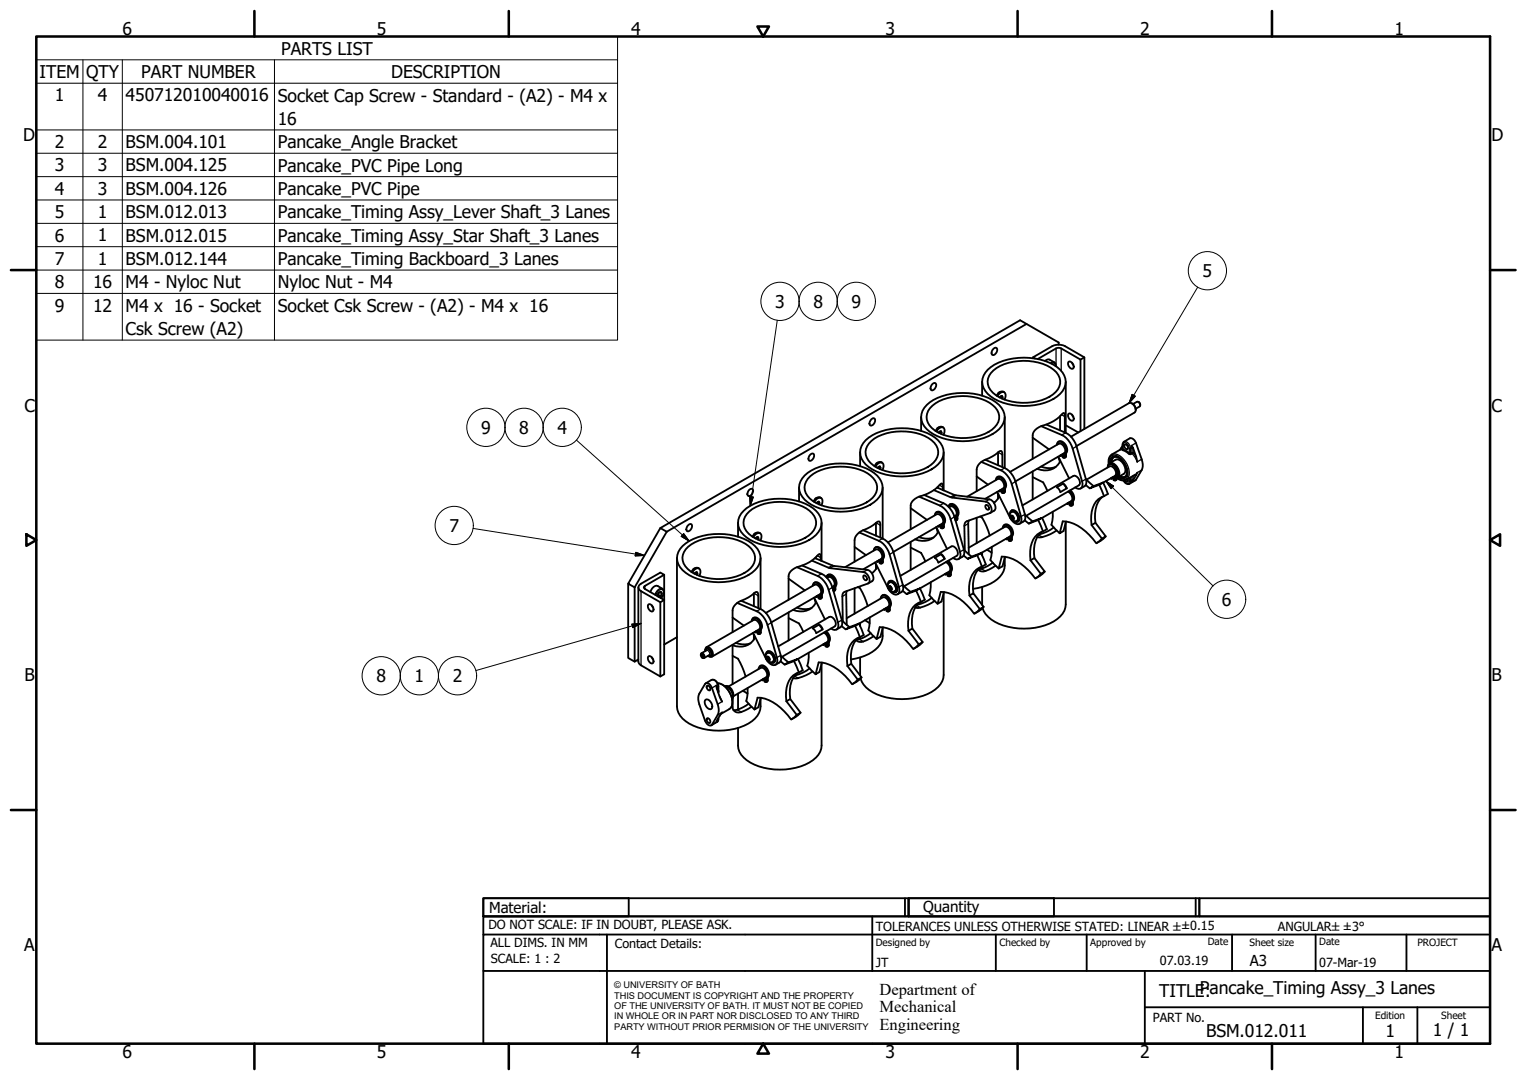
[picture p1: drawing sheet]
<svg xmlns="http://www.w3.org/2000/svg" width="420mm" height="297mm" viewBox="0 0 420 297" stroke-linecap="round" stroke-linejoin="round" font-family="sans-serif">
<!-- layer: Visible (ISO) -->
<g fill="none" stroke="#000" stroke-width=".51">
<path d="M273.4 95.9l.6-.3a1.2 1.2 0 0 1 .2 1.3 1.2 1.2 0 0 1-1.1 .7 1.13 1.13 0 0 1 .3-1.7zM282.4 89.1l-98.9 57.1M284.2 98.5v-.2l5.3-3.1 1.8-.4 1.8 .4 5.3 3.1v19.7M284.2 98.3l.6 .3M285.5 98.7l5.1-2.9 .7-.1 .7 .1 5.3 3.1v19.7M287.5 99.3l.7-.4h.6l1.5 .9 .2 .9M291.3 94.8v-.6l-10.6-6.1-99 57.1M294 99.5a1.23 1.23 0 0 1 1.2 .6 1.23 1.23 0 0 1 0 1.3 1.36 1.36 0 0 1-1.2-1.9zM295 99.8l.4 .6M298.4 98.3l-1.1 .6M239.8 115.3l.6-.3a1.21 1.21 0 0 1 .2 1.3 1.21 1.21 0 0 1-1.1 .7 1.12 1.12 0 0 1 .3-1.7zM253.4 114.7v3.8"/>
<path d="M255 111.4a16.2 16.2 0 0 1 14.3-2.8 8.7 8.7 0 0 1 7.1 5.2 5.2 5.2 0 0 1-3.3 5.6 17.6 17.6 0 0 1-17.3-.6 4.6 4.6 0 0 1-.8-7.4zM256.6 105.6l.6-.3 .3 .1a1.37 1.37 0 0 1-1.2 1.9 1.17 1.17 0 0 1 .3-1.7zM256.6 111.6a14.7 14.7 0 0 1 16.5-.2 4 4 0 0 1-.2 6.8 14.7 14.7 0 0 1-16.5-.5 3.8 3.8 0 0 1 .2-6.1zM257.6 118.7a1.42 1.42 0 0 1 2.1-.9 1.98 1.98 0 0 1-.1 1.8M258.3 117.5l-.4 .3M258.6 118.7l.5 .3-.2 .3M259.1 119l-.2-.4-.6 .4M259.5 117.6a1.47 1.47 0 0 0-2.1 .9M270.2 105v3.8M271.8 101.7a16.2 16.2 0 0 1 14.4-2.8 9.8 9.8 0 0 1 6.6 4.4 5 5 0 0 1-2.9 6.4 17.6 17.6 0 0 1-17.3-.6 4.5 4.5 0 0 1-.8-7.4zM273.3 101.9a14.7 14.7 0 0 1 16.6-.2 4 4 0 0 1-.2 6.8 15 15 0 0 1-15.7 .2 4 4 0 0 1-.7-6.8zM274.4 109a1.4 1.4 0 0 1 2.1-.9 1.83 1.83 0 0 1-.1 1.8"/>
<path d="M275.1 107.8l-.4 .3M275.4 109l.5 .3-.2 .3M275.9 109.3l-.2-.4-.6 .4M276.3 107.9a1.47 1.47 0 0 0-2.1 .9M276.5 114.7v14M286.5 117.2l5.7 2.4a6 6 0 0 1 2.9 3.8l2.6 9a1.25 1.25 0 0 1 .1 1.5 1.25 1.25 0 0 1-1.5 .4l-.5-.2M287.9 116.8l5.3 2.2M291.7 114.5v3.9M293 118.9v-4.7l-.1-.5-.2-.1a12.5 12.5 0 0 1-6.4 3.7l-1.3 .8-.8 1.2-.1 6.9M293.2 119a6 6 0 0 1 3 3.8l2.6 9M293.2 117l3.5 1.9M293.2 105v14"/>
<path d="M294 113.8a1.23 1.23 0 0 1 1.2 .6 1.23 1.23 0 0 1 0 1.3 1.36 1.36 0 0 1-1.2-1.9zM295 114.1l.4 .6M311.4 110.9l.2 .1a1.9 1.9 0 0 1 .9 1.8M311.7 111.1l1.3-.6 .5 .3 .2 .8-1.2 .8M313.2 110.5l.5 .5v.4M206.2 134.7l.6-.3 .3 .1a1.37 1.37 0 0 1-1.2 1.9 1.12 1.12 0 0 1 .3-1.7zM219.9 134.1v3.8M221.4 130.8a16.3 16.3 0 0 1 14.4-2.8 8.6 8.6 0 0 1 7 5.2 5.2 5.2 0 0 1-3.3 5.6 17.6 17.6 0 0 1-17.3-.7 4.6 4.6 0 0 1-.8-7.3zM223 131a14.8 14.8 0 0 1 16.5-.2 4 4 0 0 1-.1 6.8 14.7 14.7 0 0 1-16.6-.5 3.9 3.9 0 0 1 .2-6.1zM223 125l.6-.3 .3 .1a1.37 1.37 0 0 1-1.2 1.9 1.15 1.15 0 0 1 .3-1.7zM224 138.1a1.39 1.39 0 0 1 2.1-.9 1.93 1.93 0 0 1-.1 1.8M224.7 136.9l-.4 .3"/>
<path d="M225 138.1l.5 .3-.2 .3M225.5 138.4l-.2-.4-.6 .4M225.9 137a1.47 1.47 0 0 0-2.1 .9M236.7 124.4v3.8M238.2 121.1a16.2 16.2 0 0 1 14.4-2.8 8.7 8.7 0 0 1 7 5.2 5.2 5.2 0 0 1-3.3 5.6 17.6 17.6 0 0 1-17.3-.7 4.5 4.5 0 0 1-.8-7.3zM239.8 121.3a14.8 14.8 0 0 1 16.5-.2 4 4 0 0 1-.2 6.8 14.7 14.7 0 0 1-16.5-.5 3.8 3.8 0 0 1 .2-6.1zM240.9 128.4a1.38 1.38 0 0 1 2.1-.9 1.93 1.93 0 0 1-.2 1.8M241.5 127.2l-.4 .3M241.8 128.4l.5 .3-.2 .3M242.3 128.7l-.2-.4-.6 .4M242.7 127.3a1.48 1.48 0 0 0-2.1 .9M242.9 134.1v14"/>
<path d="M250.6 139.8l4.5 3.2M252.9 136.6l5.7 2.4a6 6 0 0 1 3 3.8l2.6 9a1.28 1.28 0 0 1 0 1.5 1.28 1.28 0 0 1-1.5 .4l-.4-.2M254.3 136.2l5.3 2.2a6.1 6.1 0 0 1 3 3.8l2.7 9.5a1.44 1.44 0 0 1-.5 1.4l-1 .6M257 134.8l5 2 9.2 1.2a2.3 2.3 0 0 1 1.5 2.9l-6.7 2.5a1.22 1.22 0 0 0-.7 1.2l.2 6.9M257.9 134.1l5.1 2.1 9.2 1.1a2.38 2.38 0 0 1 1.6 2.9l-1.3 .9M258.1 133.9v.3M259.4 134.8v-1.5l-.3-.3a13.2 13.2 0 0 1-6.8 3.9l-1.2 .9-.5 .8v7M259.7 124.4v10.5M260.9 139.3l.2-.3a1.48 1.48 0 0 1 2.1 1 1.91 1.91 0 0 1 0 2.2v.8l-.3 .2M261.1 139.5a1.26 1.26 0 0 1 2 .9 1.12 1.12 0 0 1-.5 1.7M261.2 139.5a.91 .91 0 0 1 .7-1 .91 .91 0 0 1 1 .6 2.29 2.29 0 0 1 .6 2.9l-.1 .9h-.6M261.5 138.6l-.2 .2"/>
<path d="M261.7 139.2a1.6 1.6 0 0 1 1.5 .8 1.6 1.6 0 0 1-.1 1.7M266.1 136.6l8.4-4.9a1.71 1.71 0 0 1 1.5 2.7l-4.9 2.8M268.7 131l3.1 2.3M270 127l5.4 2.3a6.1 6.1 0 0 1 3 3.8l2.5 9a1.27 1.27 0 0 1 .1 1.5 1.27 1.27 0 0 1-1.5 .4l-.8-.6-.8-1-3.6-7.1M271.1 126.5l5.3 2.2a6.1 6.1 0 0 1 3 3.8l2.7 9.5a1.38 1.38 0 0 1-.5 1.4l-1.1 .6M271.1 126.4l2-.9 1.8-1.3 .6-.2 .3 .7v3.7M271.1 126.4a3.5 3.5 0 0 0-2.4 2.7v6M271.2 138.9a.81 .81 0 0 1 .8 .4 .81 .81 0 0 1-.1 .9l-.7-.5zM273.7 138.1l-.2 .1M274 132a.79 .79 0 0 1 .4-.8 .79 .79 0 0 1 .9 .1 2.41 2.41 0 0 1 1 3.3v.7l-.3 .3-.5-.2v-.8M274.4 131.2a1.83 1.83 0 0 1 2.4 1.8l-.3 2.3-.4 .3M274.5 135.5l.3 1.3-1.3 1.5"/>
<path d="M274.6 124.4v3.5M274.6 136v1.1M274.8 135l.3 .2M275.3 134.8l-.2 .4v-.3M275.8 134.8l.3 .2v.3l-.3-.1zM276 134.9l.1 .3M277.9 129.8l13.4-7.7a1.72 1.72 0 0 1 1.5 2.5l-13.4 7.8M281.3 139l14-8.1a1.7 1.7 0 0 1 1.5 2.6l-14.7 8.5M284.1 131.2l2.9 1.5 1.2 2.3M284.1 120.4l4.5 3.2M284.1 129.7v7.7M286.4 128.3a5.7 5.7 0 0 0 4 .1"/>
<path d="M290.8 122.4a.91 .91 0 0 1 .7-1 .91 .91 0 0 1 1 .5 2.26 2.26 0 0 1 .6 3v.7l-.3 .3-.4-.2v-.8M290.8 134l1.8-1 .9 1.3-1.7 1-.4-.7zM291.1 125.6l3.1 6M291.2 121.5a1.83 1.83 0 0 1 2.4 1.8l-.3 2.4-.4 .2M291.3 125.8l.3 1.3a4.8 4.8 0 0 1-6.3 1.9M291.6 125.3l.2 .2M292.1 125.1l-.3 .4v-.3M292.6 125.1l.3 .2v.4l-.3-.2zM292.6 133l.9 1.3M292.8 125.2l.1 .3M293.5 138.5l.3 .1M293.9 135.2a1.91 1.91 0 0 1 .9 2.6l-8.1 4.6"/>
<path d="M294 138.2l-.2 .4v-.2M294.3 135a2.34 2.34 0 0 1 .7 3.1v.7l-.3 .3-.4-.2v-.8M294.5 138.3l.3 .2v.3l-.3-.1zM294.5 134.8a2.37 2.37 0 0 1 .7 3.2v.8l-.3 .3M294.7 138.4l.1 .2M294.7 120.1l16-9.2a1.74 1.74 0 0 1 1.5 2.6l-16 9.2M298.7 133.4l1.1 .9M298.8 131.8l.1 .5a1.44 1.44 0 0 1-.5 1.4l-1.1 .7M298.8 131.8l2.1 1.9M298.9 131.9l6.4-3.6a1.73 1.73 0 0 1 1.5 2.6l-3.3 1.8M299.8 134.3l1.1-.6 2.6-1-1 .6zM302.5 133.3l1.3 3.2"/>
<path d="M303.4 136.6a7.4 7.4 0 0 0-2 7.2M303.5 132.7l1.3 3.2-1 .6M303.8 136.5a6 6 0 0 0-3.6 6.6l.2 1.3M304.8 128.6a.9 .9 0 0 1 .6-.9 .9 .9 0 0 1 1.1 .5 2.22 2.22 0 0 1 .5 3v.6l-.2 .4-.5-.2v-.9M304.9 128.1a1.1 1.1 0 0 1 .9-.8 1.1 1.1 0 0 1 1.1 .6l.7 1a1.63 1.63 0 0 1-.3 2.5M305 127.9a1.33 1.33 0 0 1 2.2 .7 1.88 1.88 0 0 1 .1 2.7M305.1 127.8a1.83 1.83 0 0 1 2.5 1.7l-.3 2.4-.4 .3M305.3 127.4l1.7-1a2.34 2.34 0 0 1 2.6 2.2 1.4 1.4 0 0 1-.4 1.7l-1.6 1M305.4 127.4a1.5 1.5 0 0 1 .7-1.7 1.5 1.5 0 0 1 1.8 .2 4.7 4.7 0 0 1 2 5.1 1.45 1.45 0 0 1-2.3 .3M305.8 131.4v.3M306.1 131.3v.2l-.5 .1M306.4 125.7l-.3 .4-.2 1"/>
<path d="M306.5 131.4l.3 .1v.4l-.3-.2zM306.7 131.4l.2 .3M307.8 125.9a1.34 1.34 0 0 0-1.5-.1 1.34 1.34 0 0 0-.6 1.4M308.1 131l1 .2 .5-.1M308.4 123.6l-2.5 1.4a2.5 2.5 0 0 0-.8 2.6M308.9 123.6v-1.6l.2-.4 1.8-1a1.57 1.57 0 0 1 1.7 1.2l1.7 5.2a3.2 3.2 0 0 1-.2 2.3l-1.5 2.6-1.8 1.2a1.36 1.36 0 0 1-1.7-.9M308.9 122.6l-.7 1.1M309.4 122.3a.71 .71 0 0 1 .8 .4 .71 .71 0 0 1-.2 .9l-.5-.4zM310.1 129.9a1.33 1.33 0 0 1-.7 1.3 1.33 1.33 0 0 1-1.4-.1M310.3 131.7l-.1 .8-.7-.4M311.3 122.6l.4 .6 1.2 3.8M312.4 130.5l-2.5 1.5a2.46 2.46 0 0 1-2.6-.5"/>
<path d="M312.9 130l-1.6 2.7M182.8 158.1v27.3l-1.1 .7M183.5 146.2l-1.8-1-8.9 15.3 1.8 1.1M183.5 146.2l-8.9 15.4M186.3 153.5v40.8a6.3 6.3 0 0 0 4.5 5.3 17.7 17.7 0 0 0 16.1-1.2 5.9 5.9 0 0 0 2.4-6.2M187.8 150.2a16.2 16.2 0 0 1 14.4-2.8 9.9 9.9 0 0 1 6.7 4.4 4.5 4.5 0 0 1-2 5.7 17.3 17.3 0 0 1-18.2 0 4.5 4.5 0 0 1-.9-7.3zM189.4 150.4a14.8 14.8 0 0 1 16.6-.2 4 4 0 0 1-.2 6.8 15.1 15.1 0 0 1-15.8 .1 4 4 0 0 1-.6-6.7zM189.4 144.4l.3-.2h.6a1.37 1.37 0 0 1-1.2 1.9 1.13 1.13 0 0 1 .3-1.7zM190.5 157.4a1.37 1.37 0 0 1 2.1-.8 1.79 1.79 0 0 1-.2 1.8M191.2 156.3l-.5 .3M191.4 157.5l.5 .2-.2 .4M191.9 157.7l-.2-.4-.6 .5"/>
<path d="M192.3 156.4a1.44 1.44 0 0 0-2.1 .9M203.1 143.8v3.8M204.6 140.5a16.2 16.2 0 0 1 14.4-2.8 10 10 0 0 1 6.7 4.4 4.5 4.5 0 0 1-2 5.7 17.3 17.3 0 0 1-18.3 0 4.5 4.5 0 0 1-.8-7.3zM206.2 140.7a14.8 14.8 0 0 1 16.6-.2 4 4 0 0 1-.3 6.8 14.7 14.7 0 0 1-16.5-.5 3.9 3.9 0 0 1 .2-6.1zM207.3 147.8a1.39 1.39 0 0 1 2.1-.9 1.93 1.93 0 0 1-.2 1.8M207.9 146.6l-.4 .3M208.2 147.8l.5 .2-.1 .4M208.7 148l-.2-.4-.6 .5M209.1 146.7a1.46 1.46 0 0 0-2.1 .9M209.3 153.5v14M217 159.2l4.5 3.2M219.3 156l5.7 2.4a6.1 6.1 0 0 1 3 3.8l2.6 9a1.33 1.33 0 0 1-1 2.1l-.9-.4"/>
<path d="M220.7 155.5l5.3 2.3a6.1 6.1 0 0 1 3 3.8l2.7 9.5a1.39 1.39 0 0 1-.5 1.4l-1 .7M223.4 154.2l5 2.1 9.2 1a2.3 2.3 0 0 1 1.5 3l-6.7 2.5a1.14 1.14 0 0 0-.6 1.2l.1 6.9M224.3 153.5l5.1 2.1 9.3 1.1a2.18 2.18 0 0 1 1.3 3.1l-1.1 .7M224.5 153.3v.3M225.8 154.2v-1.5l-.3-.3a13.2 13.2 0 0 1-6.8 3.9l-1.2 .9-.5 .8v7M226.1 143.8v10.5M227.4 158.7l.1-.3a1.47 1.47 0 0 1 2.2 1 1.91 1.91 0 0 1-.1 2.2v.8l-.3 .2M227.5 158.9a1.26 1.26 0 0 1 2 .9 1.13 1.13 0 0 1-.5 1.7M227.6 158.8a.91 .91 0 0 1 .7-.9 .91 .91 0 0 1 1 .5 2.22 2.22 0 0 1 .6 3l-.1 .9h-.5M228 158l-.3 .2M228.1 158.6a1.59 1.59 0 0 1 1.5 .8 1.59 1.59 0 0 1 0 1.7M232.5 156l8.4-4.9a1.74 1.74 0 0 1 1.5 2.6l-4.9 2.9"/>
<path d="M235.1 150.4l3.2 2.3M236.4 146.4l5.4 2.3a5.9 5.9 0 0 1 3 3.8l2.6 9a1.33 1.33 0 0 1-1 2.1 2.96 2.96 0 0 1-2.1-1.8l-3.6-7.1M237.5 145.8l5.3 2.3a6 6 0 0 1 3 3.8l2.7 9.5a1.43 1.43 0 0 1-.5 1.4l-1 .6M237.5 145.8l2-.9 2.1-1.4 .3-.1 .3 .7v3.7M237.5 145.8a3.5 3.5 0 0 0-2.4 2.7v6M237.6 158.3a.81 .81 0 0 1 .8 .4 .81 .81 0 0 1-.1 .9l-.7-.5zM240.1 157.5l-.2 .1M240.4 151.4a.9 .9 0 0 1 .7-.9 .9 .9 0 0 1 1 .5 2.22 2.22 0 0 1 .6 3v.7l-.2 .3-.5-.2v-.8M240.8 150.6a1.83 1.83 0 0 1 2.4 1.8l-.3 2.3-.3 .3M240.9 154.9l.3 1.3-1.3 1.5M241 143.8v3.5M241 155.4v1.1"/>
<path d="M241.3 154.4l.2 .1M241.7 154.1l-.2 .4v-.2M242.2 154.2l.3 .2v.3l-.3-.1zM242.4 154.3l.1 .3M244.3 149.2l13.4-7.8a1.73 1.73 0 0 1 1.5 2.6l-13.4 7.8M244.7 159.9a1.82 1.82 0 0 1 2.2 1.9 .93 .93 0 0 1-.5 1.1M247.7 158.4l14.1-8.1a1.7 1.7 0 0 1 1.4 2.6l-14.7 8.5M250.6 150.6l2.8 1.5 1.2 2.3M250.6 149v7.7M252.8 147.7a5.8 5.8 0 0 0 4.1 .1M257.2 141.7a.91 .91 0 0 1 .7-.9 .91 .91 0 0 1 1 .5 2.29 2.29 0 0 1 .6 3v.7l-.3 .3-.4-.2v-.8M257.2 153.4l1.8-1 .9 1.3-1.7 1-.4-.7z"/>
<path d="M257.6 145l3 6M257.6 140.9a1.86 1.86 0 0 1 2.4 1.8l-.3 2.3-.3 .3M257.7 145.2l.3 1.3a4.8 4.8 0 0 1-6.2 1.8M258 144.7l.3 .2M258.5 144.4l-.2 .5v-.3M259 144.5l.3 .2v.3l-.3-.1zM259 152.4l.5 .5 .4 .8M259.2 144.6l.1 .3M259.9 157.9l.3 .1M260.3 154.6a1.86 1.86 0 0 1 .9 2.6l-8 4.6M260.4 157.6l-.2 .4v-.2M260.7 154.4a2.36 2.36 0 0 1 .7 3.1l-.1 .9-.1 .1-.5-.2v-.8"/>
<path d="M260.9 157.7l.3 .2v.3l-.3-.1zM260.9 154.2a2.43 2.43 0 0 1 .8 3.2l-.1 .8-.3 .3M261.1 157.8l.1 .3M262.7 142v.5M262.9 142.2l.3 .2v.4l-.3-.2zM262.9 142.2l-.2 .2 .4 .4-.3 .1M263.2 142.8l-.2 .1M263.3 143l-.2 .2M265.2 152.8l1.1 .9M265.2 151.2l2.1 1.9M266.3 153.7l1-.6 2.6-1zM266.5 150.7l10-5.8a1.71 1.71 0 0 1 1.5 2.6l-8.1 4.6"/>
<path d="M266.6 143.2l-.2 .8 .2 8.5M268.7 142.4v7M268.9 152.7l1.3 3.2M269.6 142.1l.6 .3 .7 1.2 1.4 3.7M269.8 156a7.4 7.4 0 0 0-2 7.2M269.9 152.1l1.4 3.1-1.1 .7M270.2 155.9a6 6 0 0 0-3.6 6.6l.2 1.3M270.2 152v.7M270.2 155.8v.5M271.6 151.2l1.3 .8M272.9 150.4l-.1 2.5-.3 1.1 2.3 2.4M273.2 154.8l-2.3 1.3-1.7 .5"/>
<path d="M273.9 155.6l-.8 .5a3.9 3.9 0 0 1-3.6 .9l-.4-.3M275.9 145.2a.79 .79 0 0 1 .4-.8 .79 .79 0 0 1 .9 .1 2.39 2.39 0 0 1 1 3.3v.7l-.2 .3-.5-.2v-.8M276.3 144.4a1.83 1.83 0 0 1 2.4 1.8l-.3 2.3-.3 .3M276.5 153.4a6.3 6.3 0 0 1-3.9 7.1 15.1 15.1 0 0 1-4.9 1.5M276.5 153.1l-.7 2.7-1 .6 .8-3.3a11.5 11.5 0 0 1 8.3 4.8l1 1.2 1.5-1.3M276.8 148.2l.2 .1M277.2 147.9l-.2 .4v-.2M277.7 148l.3 .2v.3l-.3-.1zM277.9 148.1l.1 .3M277.9 141.4l.2-.8a1.45 1.45 0 0 1 2 1.1 1.03 1.03 0 0 1 .3 1.2 1.03 1.03 0 0 1-1 .7l-.4-.2M278.1 141l.2-.2a1.58 1.58 0 0 1 1.5 .8 1.58 1.58 0 0 1 0 1.7 1.5 1.5 0 0 1-1.7-.6 1.5 1.5 0 0 1 0-1.7zM278.2 141.9h.4l.3 .4v.5h-.4l-.3-.4z"/>
<path d="M278.3 140.5a1.82 1.82 0 0 1 2.2 1.9 .91 .91 0 0 1-.5 1.1M278.6 142.1l.3 .5-.4 .2M278.6 142.1l-.4 .3M278.6 141.9v.2M282 143.1l1.1 .9M282.4 141.8l1.7 1.6M283.1 144l1-.6 2.6-1-1 .6zM283.5 154.1l1.1-.6 2.9 3.7-1.1 .6M283.5 154.1l2.9 3.7M285.7 143l1.3 3.2M286.6 146.3a7.4 7.4 0 0 0-2 7.2M286.7 142.4l1.4 3.1-1.1 .7"/>
<path d="M287 146.2a5.9 5.9 0 0 0-3.6 6.6l.1 1.3M287.5 157.2l-.7 .7-1.8 1.2M289.7 140.7v1.3l-.4 2.3 2.3 2.4M289.9 145.1a10.8 10.8 0 0 1-4 1.9M290.7 145.9l-2.8 1.5-1.5 .4-1-.1M293.2 143.7v22.6a6.2 6.2 0 0 1-4.4 5.2 17.7 17.7 0 0 1-16.1-1.1 5.8 5.8 0 0 1-2.3-3.2M293.3 143.4l-.7 2.7-1 .6 .8-3.3a11.5 11.5 0 0 1 8.3 4.8l.9 1.2 1.6-1.3M300.4 144.4l1-.6 2.8 3.7-1 .6M300.4 144.4l2.8 3.7M304.2 147.5l-.6 .7-1.8 1.2M172.8 160.5v20.5l1.8 1M174.6 161.6v20.4l1-.6"/>
<path d="M175.6 161.6v20.4l.4 .7 .4 .3 5.3 3.1v-20.5M176 160.8l5.7-3.3 1.1 .6-5.4 3-.3 .5 .3 .4 5.4 3-1.1 .6-5.3-3a1.09 1.09 0 0 1-.4-1.8zM178.4 166.3a1.22 1.22 0 0 1 1.2 .5 1.22 1.22 0 0 1 0 1.4 1.35 1.35 0 0 1-1.2-1.9zM178.9 162.8a1.85 1.85 0 0 1 2.1-1.6l1.2 .7a1.87 1.87 0 0 1-.3 2.6M179.4 166.5l.3 .7M181.1 163.6l.7 .4M181.1 163.6h-.1M181.3 163l-.2 .6M181.5 162.9l.6 .3M181.8 164l.3-.8-.2-.5-.6 .3-.4 .8 .1 .2M181.8 164l-.5 .2M186.3 175.2l-3.5 2.1"/>
<path d="M194.1 178.9a.73 .73 0 0 1 .9-.9 1.83 1.83 0 0 1 .8 2.6l-.9-.2M194.1 179.1l.1-.7a1.34 1.34 0 0 1 1.4 .7 1.34 1.34 0 0 1-.1 1.4l-.7-.1M194.4 178l12.9-7.5a1.74 1.74 0 0 1 1.6 2.6l-13 7.5M194.4 178.9l-1.4 .8M201.6 169.8l3.1 2.3M201.6 177.3v10.9M202.4 176.8a6 6 0 0 0 4.1 .1M202.8 165.8l5.4 2.3a6 6 0 0 1 3 3.8l2.6 9a1.27 1.27 0 0 1 0 1.5 1.27 1.27 0 0 1-1.4 .4l-1.3-1.1-3.9-7.6M203.9 165.2l5.4 2.3M206.8 170.8a.91 .91 0 0 1 .7-.9 .91 .91 0 0 1 1.1 .5 2.29 2.29 0 0 1 .5 3v.7l-.2 .3-.5-.2v-.8M207.2 170a1.83 1.83 0 0 1 2.4 1.8l-.3 2.3-.3 .3M207.3 174.3l.4 1.2a4.8 4.8 0 0 1-6.1 2"/>
<path d="M207.4 163.2v3.5M207.4 174.8v1.1M207.7 173.8l.2 .1M208.1 173.5l-.2 .4v-.2M208.6 173.6l.3 .2v.3l-.3-.1zM208.6 167.2v-3.7l-.1-.6-.5-.1a15.5 15.5 0 0 1-4.9 2.9l-1.1 1-.4 .8v6.4M208.8 173.7l.2 .3M209.3 167.5a6 6 0 0 1 2.9 3.8l2.7 9.5a1.43 1.43 0 0 1-.5 1.4l-1 .6M210.7 168.6l13.4-7.8a1.72 1.72 0 0 1 1.5 2.6l-13.4 7.8M210.9 179.8l.3-.2a1.56 1.56 0 0 1 1.5 .7 1.56 1.56 0 0 1-.1 1.7 1.49 1.49 0 0 1-1.6-.5 1.49 1.49 0 0 1-.1-1.7zM211.1 179.3a1.79 1.79 0 0 1 2.2 1.9 .93 .93 0 0 1-.5 1.1M214.1 177.8l14.1-8.1a1.73 1.73 0 0 1 1.5 2.6l-14.8 8.5"/>
<path d="M217 170l2.9 1.5 1.1 2.3M217 168.4v7.7M219.2 167.1a6 6 0 0 0 4.1 .1M222.5 179.5l-.1 2.5-.3 1.1 2.3 2.3M223.6 161.1a.91 .91 0 0 1 .7-.9 .91 .91 0 0 1 1 .5 2.22 2.22 0 0 1 .6 3v.7l-.2 .3-.5-.2v-.8M223.6 172.8l1.8-1 1 1.3-1.8 1-.4-.8zM224 164.4l3 6M224 160.3a1.37 1.37 0 0 1 2 .8 2.09 2.09 0 0 1 .2 2.5l-.1 .8-.3 .3M224.1 164.6l.4 1.2a4.8 4.8 0 0 1-6.3 1.9M224.5 164.1l.2 .1M224.9 163.8l-.2 .4v-.2M225.4 163.9l.3 .2v.4l-.3-.2z"/>
<path d="M225.4 171.8l.6 .5 .4 .8M225.6 164l.1 .3M226.4 177.3l.2 .1M226.7 174a1.88 1.88 0 0 1 .9 2.6l-8 4.6M226.8 177l-.2 .4v-.2M227.1 173.8a2.37 2.37 0 0 1 .7 3.1v.7l-.2 .3-.5-.2v-.8M227.3 177.1l.3 .2v.3l-.3-.2zM227.3 173.6a2.34 2.34 0 0 1 .8 3.1l-.1 .9-.3 .3M227.5 177.2l.2 .2M229.1 161.4v.5M229.4 161.6l.3 .2v.4l-.3-.2zM229.4 161.6l-.3 .2 .4 .4-.3 .1"/>
<path d="M229.7 162.2l-.3 .1M229.7 162.4l-.2 .1M231.6 172.2l1.1 .9M231.6 170.6l2.1 1.9M232.7 173.1l1-.6 2.6-1-1 .6zM233 170l9.9-5.7a1.72 1.72 0 0 1 1.5 2.6l-8.1 4.6M233 162.5l-.2 .9 .2 8.5M235.1 161.8v7M235.3 172.1l1.3 3.1M236.1 161.5l.5 .3 .7 1.2 1.5 3.7M236.2 175.4a7.5 7.5 0 0 0-2 7.2M236.3 171.5l1.4 3.2-1.1 .5"/>
<path d="M236.6 175.2a5.9 5.9 0 0 0-3.5 6.7l.1 1.3M236.7 171.4v.8M236.7 175.2v.6M238 170.6l1.3 .8M239.3 169.8v1.3l-.4 2.3 2.3 2.4M239.6 174.1l-2.3 1.4-1.7 .4M240.4 175l-.9 .5a3.9 3.9 0 0 1-3.6 .9l-.4-.3M242.3 164.6a.91 .91 0 0 1 .7-.9 .91 .91 0 0 1 1.1 .5 2.29 2.29 0 0 1 .5 3v.7l-.2 .3-.5-.2v-.8M242.7 163.8a1.83 1.83 0 0 1 2.4 1.8l-.3 2.3-.3 .3M242.9 172.8a6.2 6.2 0 0 1-3.9 7.1l-2.3 .9-2.6 .6M242.9 172.5l-.6 2.6-1.1 .7 .8-3.3a11.5 11.5 0 0 1 8.3 4.8l1 1.2 1.5-1.3M243.2 167.6l.2 .1"/>
<path d="M243.6 167.3l-.2 .4v-.2M244.1 167.4l.3 .2v.3l-.3-.1zM244.3 167.5l.2 .3M244.3 160.8l.2-.8a1.48 1.48 0 0 1 2 1.1 1.28 1.28 0 0 1-.3 1.9l-.8-.2M244.5 160.4l.3-.2a1.58 1.58 0 0 1 1.4 .8 1.58 1.58 0 0 1 0 1.7 1.49 1.49 0 0 1-1.7-.6 1.49 1.49 0 0 1 0-1.7zM244.6 161.3h.4l.3 .4v.5h-.4l-.3-.5zM245 161.5l.3 .5M245 161.5l-.4 .2M245 161.3v.2M245.3 162l-.4 .2M248.4 162.5l1.1 .9M248.8 161.3l1.7 1.5"/>
<path d="M249.5 163.4l1-.6 2.6-1-1 .6zM250 173.5l1-.6 2.9 3.7-1.1 .6M250 173.5l2.8 3.7M252.1 162.4l1.3 3.2M253 165.7a7.4 7.4 0 0 0-2 7.2M253.1 161.8l1.4 3.1-1.1 .7M253.4 165.6a6 6 0 0 0-3.5 6.6l.1 1.3M253.9 176.6l-.7 .7-1.8 1.1M256.1 160.1l-.4 3.6 2.3 2.4M256.3 164.5a10.4 10.4 0 0 1-4 1.9M257.2 165.3l-2.9 1.5-1.5 .4-1-.1M259.7 163.1v22.5a6.2 6.2 0 0 1-4.5 5.3 17.7 17.7 0 0 1-16.1-1.1 5.9 5.9 0 0 1-2.3-3.2"/>
<path d="M259.7 162.8l-.7 2.6-1 .7 .8-3.3a11.6 11.6 0 0 1 8.3 4.8l1 1.2 1.5-1.3M266.8 163.8l1-.6 2.9 3.7-1.1 .6M266.8 163.8l2.8 3.7M270.2 161.4v5M270.7 166.9l-.7 .7-1.8 1.1M178.4 180.6a1.22 1.22 0 0 1 1.2 .5 1.22 1.22 0 0 1 0 1.3 1.35 1.35 0 0 1-1.2-1.8zM179.4 180.8l.3 .7M192.8 180.2l.1-.4a.72 .72 0 0 1 .8 .3 .72 .72 0 0 1-.1 .9l-.4-.1M192.8 180.1l.4-.1a.56 .56 0 0 1 .2 .9l-.4-.3zM194 188.1a1.06 1.06 0 0 1 1.7 .7l2 5.6a3.2 3.2 0 0 1-.2 2.2l-1.6 2.7a1.08 1.08 0 0 1-1.7-.7l-2-5.6a3.2 3.2 0 0 1 .2-2.2zM194.1 192.5a1.7 1.7 0 0 1 1.6 2.5 1.7 1.7 0 0 1-1.6-2.5zM194.2 187.9l1.6-.9a1.7 1.7 0 0 1 1.9 1.8v1.3"/>
<path d="M194.5 197.6a.72 .72 0 0 1 .8 .4 .72 .72 0 0 1-.2 .9l-.6-.7zM194.5 188.7a.71 .71 0 0 1 .8 .3 .71 .71 0 0 1-.2 .9l-.5-.3zM195.1 180.2l-1.4 .8M197.1 188.5l.1 .8 .9 2.5 .6 1.2M197.4 187.9a5.2 5.2 0 0 1 3.9 6.5l-.6 .6-2.3 1.3M197.7 197.5l-.2 .9-1.8 1.1M198.7 195.9l-1.6 2.7M199.3 188.7a2.91 2.91 0 0 1 2.2 3.7M199.6 188.7a2.33 2.33 0 0 1 2.1 2.8M200.2 188.9l1.1 1.1 .4 1.5M200.5 188.8l8.8-5.1a1.74 1.74 0 0 1 1.5 2.6l-9.1 5.2M201.6 180.4l1.5 .8 1.2 2.4 .9 2.5"/>
<path d="M201.6 192.4v2.1a1.63 1.63 0 0 0 2.3 1.3l2.9-1.4M201.7 191.5v.1M203.1 190.8v4.3M204.4 190l1.3 .8M205.7 189.2v1.3l-.4 2.3 2.3 2.3M206 193.6l-1.4 .9a4.8 4.8 0 0 1-2.8 .8M208.7 184a.91 .91 0 0 1 .7-.9 .91 .91 0 0 1 1.1 .5 2.29 2.29 0 0 1 .5 3v.7l-.2 .3-.5-.2v-.8M209.1 183.2a1.86 1.86 0 0 1 2.5 1.8l-.4 2.3-.3 .3M209.3 191.9l-.6 2.6-1.1 .6 .8-3.2a11.6 11.6 0 0 1 8.4 4.8l.9 1.2 1.5-1.3M209.6 187l.2 .1M210 186.7l-.2 .4v-.2M210.5 186.8l.3 .2v.3l-.3-.2z"/>
<path d="M210.7 186.8l.2 .3M210.7 180.2l.1-.5a.71 .71 0 0 1 1.1-.4 2.25 2.25 0 0 1 1 2.9l-.6 .1-.4-.2M211 180.7l.4-.1 .3 .5v.5h-.4l-.3-.5zM211.4 180.9l.3 .5-.4 .2M211.4 180.9l-.4 .2M211.4 180.7v.2M214.8 181.9l1.1 .9M215.2 180.6l1.7 1.6M215.9 182.8l1-.6 2.7-1-1.1 .6zM216.4 192.9l1-.6 2.9 3.7-1.1 .6M216.4 192.9l2.8 3.7M218.5 181.8l1.3 3.2"/>
<path d="M219.4 185.1a7.4 7.4 0 0 0-2 7.2M219.6 181.2l1.3 3.1-1.1 .7M219.8 185a5.3 5.3 0 0 0-3.5 5.3l.1 2.6M220.3 196l-.7 .7-1.8 1.1M222.8 183.8a10.5 10.5 0 0 1-4.1 2M223.6 184.7l-2.9 1.4-1.4 .5-1.1-.1M226.1 182.5v22.5a5.7 5.7 0 0 1-3.4 4.7 17.6 17.6 0 0 1-17.3-.6 5.2 5.2 0 0 1-2.3-4.1v-4.8M226.1 182.2l-.6 2.6-1.1 .6 .9-3.2a11.6 11.6 0 0 1 8.3 4.8l.9 1.2 1.5-1.3M233.2 183.2l1-.6 2.9 3.7-1.1 .6M233.2 183.2l2.8 3.7M236.7 180.8v5M237.1 186.3l-.7 .7-1.8 1.1"/>
</g>
<!-- layer: Visible Narrow (ISO) -->
<g fill="none" stroke="#000" stroke-width=".36">
<path d="M289.3 100a.71 .71 0 0 1 .8-.1 .71 .71 0 0 1 .3 .8M290.1 99.6h-.3l-.8 .3M290.6 95.8v5M292 95.8v6.2M292.1 114.1l.9 .5M293.2 119l-1 .6M258.5 133.4l.9 .6M259.6 138.4l-1 .6M262.6 136.1l-1.1 .6M263 136.2l-1 .6M272.2 137.3l-1 .7M274.7 124.4l1.1 .7"/>
<path d="M276.4 128.7l-1 .6M276.5 134.5l-.2 .1M276.5 135.2l-.2 .1M276.6 134.2l-.2 .1M279.4 132.5l-1 .6M293.3 124.8l-.2 .1M293.3 125.4l-.2 .2M293.4 124.5l-.2 .1M295.2 138l-.2 .1M295.2 138.6l-.2 .2M295.3 137.7l-.2 .1M296.2 122.8l-1.1 .6"/>
<path d="M298.8 131.8l-1.1 .6M305.1 127.6a1.74 1.74 0 0 1 .7-2.2 1.74 1.74 0 0 1 2.2 .3 5.4 5.4 0 0 1 2.2 5.4 1.72 1.72 0 0 1-2.9 .3M305.9 125a2.91 2.91 0 0 1 3.3 1.3 4.7 4.7 0 0 1 1.1 5.3l-.4 .4M307.3 131.7l-.3 .1M307.3 131l-.3 .2M307.4 130.7l-.3 .2M308.9 123.6h.1M308.9 123.5l-.1 .4 .1-.3M308.9 123.4l-.5 .2M308.9 122.3l.3-.5a1.47 1.47 0 0 1 1.5 1.6M308.9 123.1l-.4 .1M309 122.4v1.1a2.27 2.27 0 0 1 1.6 1.2l-.1 .1-1.7-.9"/>
<path d="M309.2 132.2l.2 .3a.73 .73 0 0 0 1.3 .2v-.3h.4M309.3 121.5a1.7 1.7 0 0 1 1.8 1.9M310.7 123.4v1.2l.5 .4-.7-.2M310.7 123.4h.4M310.7 131.5v.9M311.1 132.4l-.3 .7M311.1 123.4v1.3l.3-.2M311.1 131.3v1.1M311.4 124.5l.2 .3-.4 .2M311.4 124.5h.4M311.4 123.3h.4v1.2M311.4 123.2v1.3"/>
<path d="M311.4 131.1v1.1M311.4 123.2l-.3 .2M311.4 132.2l-.3 .2M311.7 123.2h-.3M311.7 132.2h-.3M311.8 124.5l-.2 .3 1.3 2.2 1.2-.7M311.8 124.5l.8 1.1M312.6 121.8l-1.3 .8 .1 .6M312.6 131.9l-1.3 .8 .1-.5M312.6 130.7l-.8 .1v1.3h-.4M314.1 129.3l-1.7 1.2M224.9 152.8l.9 .6"/>
<path d="M226 157.8l-1 .6M229 155.5l-1.1 .6M229.4 155.6l-1 .7M238.7 156.7l-1.1 .6M241.1 143.8l1.1 .6M242.8 148.1l-1 .6M243 153.9l-.3 .1M243 154.5l-.3 .2M243 153.6l-.2 .1M245.8 151.9l-1 .6M259.7 144.2l-.2 .1M259.7 144.9l-.2 .1"/>
<path d="M259.8 143.9l-.2 .1M261.7 157.4l-.3 .1M261.7 158l-.3 .2M261.7 157.1l-.2 .1M262.6 142.2l-1 .6M263 143h-.1M263.5 142l-.3 .2M263.5 142.7l-.3 .1M263.5 141.7l-.2 .2M265.2 151.2l-1 .6M266.4 144l-1.1 .6M270 156.4l1.1 .7"/>
<path d="M278.1 141.8l.2-.1a.76 .76 0 0 1 .6 .5 .76 .76 0 0 1-.1 .8 .88 .88 0 0 1-.7-1.2zM278.3 140.8a1.64 1.64 0 0 1 1.5 2.5M278.4 147.7l-.2 .1M278.4 148.3l-.2 .2M278.5 147.4l-.2 .1M282 141.5l-1.1 .6M285.8 147.1l1 .6M176.4 162.6v20.4M177.4 161.1v.9M180.5 163.7l.1-.5a1.18 1.18 0 0 1 1.9-.8 1.95 1.95 0 0 1-.7 2.1M182.2 161.9a1.88 1.88 0 0 0-2 1.7M194.2 179l.1-.3a.98 .98 0 0 1 1.1 .4 .98 .98 0 0 1-.1 1.2h-.3"/>
<path d="M194.4 178.9l.7 .3a.72 .72 0 0 1 0 1M207.5 163.2l1.1 .7M209.3 167.5l-1.1 .6M209.4 173.3l-.3 .1M209.4 173.9l-.3 .2M209.5 173l-.3 .1M211.2 179.6a1.64 1.64 0 0 1 1.4 2.4M212.2 171.3l-1 .6M226.2 163.6l-.3 .1M226.2 164.2l-.3 .2M226.3 163.3l-.3 .1M228.1 176.7l-.3 .2"/>
<path d="M228.1 177.4l-.3 .2M228.2 176.5l-.3 .1M229 161.6l-1 .6M229.4 162.4h-.1M229.9 161.4l-.3 .2M229.9 162.1l-.3 .1M230 161.1l-.3 .2M231.6 170.5l-1 .7M232.8 163.4l-1 .6M236.4 175.8l1.1 .7M244.5 161.2l.2-.1a.76 .76 0 0 1 .6 .5 .76 .76 0 0 1-.1 .8 .88 .88 0 0 1-.7-1.2zM244.8 160.2a1.64 1.64 0 0 1 1.4 2.5"/>
<path d="M244.9 167.1l-.3 .1M244.9 167.7l-.3 .2M245 166.8l-.3 .1M248.4 160.9l-1 .6M252.2 166.5l1 .6M195.8 187a1.74 1.74 0 0 1 1.8 1.9M197.2 198.2l-.1 .4-1.2 .7M197.3 189.1l-.2-.6-1.2 .7M197.3 189.1v.3M197.3 189.2l-.1 .1M197.3 189.1l-.1 .1M197.4 187.9a5.5 5.5 0 0 1 3.9 6.3l-.6 .8"/>
<path d="M197.6 190.2l.1 .3M197.6 197.9l-.3 .7M197.6 190.2l-.1 .1M197.6 188.9v1.3M197.6 197.6v.3M197.6 197.9l-.3 .1M197.6 188.9l-.3 .2M197.7 190l.1 .2-.1 .3M197.7 190.1l-.1 .1M197.7 188.8l-.1 .1M197.7 197.8l-.1 .1M197.7 190.5h-.1"/>
<path d="M198 191.5l.7 1.5-1.2 .7M198.5 196.2l.2-.3-1.2 .7M202.9 195.2l1 .6M210.9 180.6l.5-.1 .4 .6v.6h-.5a.93 .93 0 0 1-.4-1.1zM211.3 186.4l-.3 .2M211.3 187.1l-.3 .2M211.4 186.2l-.3 .1M214.8 180.3l-1 .6M218.6 185.9l1 .6"/>
</g>
<!-- layer: Symbol (ISO) -->
<g fill="none" stroke="#000" stroke-width=".28">
<path d="M10 16.5v-6.5h159.9v6.5M10 16.5h159.9v6.4M10 16.5v77h159.9v-70.6M22.8 16.5v77M33.7 16.5v77M75.5 16.5v77M10 22.9h159.9M10 35.7h159.9M10 42.1h159.9M10 48.6h159.9M10 55h159.9M10 61.4h159.9"/>
<path d="M10 67.8h159.9M10 74.3h159.9M329.5 79l-18.8 31.9M10 80.7h159.9M213.9 88.1l-7.5 51M311.5 108.5l.9 .5-1.7 1.9zM158.6 121l31 27.8M206.3 136.6l1 .1-.9 2.4zM304.3 132.3l2.1 1.4-.7 .7zM304.3 132.3l29.5 28.8M130.2 145.3l47.1 7.5M174.9 151.9l2.4 .9-2.5 .1z"/>
<path d="M188.1 146.8l1.5 2-2.1-1.3zM173.8 171.6l2.6-.1-2.3 1.1zM176.4 171.5l-45.5 12.9"/>
<circle cx="332.2" cy="74.5" r="5.3"/>
<circle cx="214.6" cy="82.9" r="5.3"/>
<circle cx="225.1" cy="82.9" r="5.3"/>
<circle cx="235.6" cy="82.9" r="5.3"/>
<circle cx="133.7" cy="117.5" r="5.3"/>
<circle cx="144.2" cy="117.5" r="5.3"/>
<circle cx="154.7" cy="117.5" r="5.3"/>
<circle cx="125" cy="144.5" r="5.3"/>
<circle cx="337.5" cy="164.8" r="5.3"/>
<circle cx="104.9" cy="185.9" r="5.3"/>
<circle cx="115.4" cy="185.9" r="5.3"/>
<circle cx="125.9" cy="185.9" r="5.3"/>
</g>
<!-- layer: Border (ISO) -->
<g fill="none" stroke="#000" stroke-width=".7">
<path d="M10 10h400v277h-400zM70 3v7M140 3v7M208.4 7.3h3.2l-1.6 2.7zM280 3v7M350 3v7M3 74.3h7M410 74.3h7M7.3 146.9l2.7 1.6-2.7 1.6zM410 148.5l2.7-1.6v3.2zM3 222.8h7M410 222.8h7"/>
<path d="M70 287v7M140 287v7M210 287l1.6 2.8h-3.2zM280 287v7M350 287v7"/>
</g>
<!-- layer: Title (ISO) -->
<g fill="none" stroke="#000" stroke-width=".51">
<path d="M133 247h40v5h-40zM133 247h117v5h-117zM133 257v-5h277v5M133 257h277v30h-277zM167 257v30M240 252v15M249 247v5M250 247h40v5h-40zM250 247h80v5h-80zM274 257v10M299 257v10M329 247v5"/>
<path d="M330 247h80v5h-80zM339 257v10M362 257v10M387 257v10M133 267h277M315 277h95M315 267v20M375 277v10M390 277v10"/>
</g>
<!-- layer: Symbol (ISO) -->
<path d="M311.5 108.5l-.8 2.4zM311.5 108.5l.9 .5-1.7 1.9zM206.3 136.6l.1 2.5zM206.3 136.6l1 .1-.9 2.4zM304.3 132.3l2.1 1.4zM304.3 132.3l2.1 1.4-.7 .7zM174.8 152.9l2.5-.1zM174.9 151.9l2.4 .9-2.5 .1zM187.5 147.5l2.1 1.3zM188.1 146.8l1.5 2-2.1-1.3zM174.1 172.6l2.3-1.1zM173.8 171.6l2.6-.1-2.3 1.1z" fill="#000" stroke="#000" stroke-width=".28"/>
<g font-size="4.8">
<text x="33.7" y="9.6">6</text>
<text x="103.7" y="9.6">5</text>
<text x="173.7" y="9.6">4</text>
<text x="243.7" y="9.6">3</text>
<text x="313.7" y="9.6">2</text>
<text x="383.7" y="9.6">1</text>
<text x="77.4" y="15">PARTS LIST</text>
<text x="10.9" y="21.4">ITEM</text>
<text x="23.7" y="21.5">QTY</text>
<text x="38.9" y="21.4">PART NUMBER</text>
<text x="107.6" y="21.5">DESCRIPTION</text>
<text x="15.1" y="27.9">1</text>
<text x="26.9" y="27.8">4</text>
<text x="34.6" y="27.9">450712010040016</text>
<text x="76.4" y="27.9">Socket Cap Screw - Standard - (A2) - M4 x</text>
<text x="76.4" y="34.3">16</text>
<text x="6.3" y="38.9">D</text>
<text x="15.1" y="40.7">2</text>
<text x="26.9" y="40.7">2</text>
<text x="34.6" y="40.7">BSM.004.101</text>
<text x="76.4" y="40.8">Pancake_Angle Bracket</text>
<text x="410.4" y="38.9">D</text>
<text x="15.1" y="47.1">3</text>
<text x="26.9" y="47.1">3</text>
<text x="34.6" y="47.1">BSM.004.125</text>
<text x="76.4" y="47.2">Pancake_PVC Pipe Long</text>
<text x="15.1" y="53.5">4</text>
<text x="26.9" y="53.6">3</text>
<text x="34.6" y="53.6">BSM.004.126</text>
<text x="76.4" y="53.6">Pancake_PVC Pipe</text>
<text x="15.1" y="60">5</text>
<text x="26.9" y="60">1</text>
<text x="34.6" y="60">BSM.012.013</text>
<text x="76.4" y="60.1">Pancake_Timing Assy_Lever Shaft_3 Lanes</text>
<text x="15.1" y="66.4">6</text>
<text x="26.9" y="66.4">1</text>
<text x="34.6" y="66.4">BSM.012.015</text>
<text x="76.4" y="66.5">Pancake_Timing Assy_Star Shaft_3 Lanes</text>
<text x="15.1" y="72.8">7</text>
<text x="26.9" y="72.8">1</text>
<text x="34.6" y="72.8">BSM.012.144</text>
<text x="76.4" y="72.9">Pancake_Timing Backboard_3 Lanes</text>
<text x="330.9" y="76.2">5</text>
<text x="15.1" y="79.3">8</text>
<text x="25.6" y="79.3">16</text>
<text x="34.6" y="79.3">M4 - Nyloc Nut</text>
<text x="76.4" y="79.3">Nyloc Nut - M4</text>
<text x="15.1" y="85.7">9</text>
<text x="25.6" y="85.7">12</text>
<text x="34.6" y="85.7">M4 x 16 - Socket</text>
<text x="76.4" y="85.7">Socket Csk Screw - (A2) - M4 x 16</text>
<text x="213.3" y="84.7">3</text>
<text x="223.8" y="84.7">8</text>
<text x="234.3" y="84.7">9</text>
<text x="34.6" y="92.2">Csk Screw (A2)</text>
<text x="6.7" y="113.2">C</text>
<text x="410.4" y="113.2">C</text>
<text x="132.4" y="119.3">9</text>
<text x="142.9" y="119.3">8</text>
<text x="153.4" y="119.3">4</text>
<text x="123.7" y="146.3">7</text>
<text x="336.2" y="166.6">6</text>
<text x="6.8" y="187.4">B</text>
<text x="103.6" y="187.6">8</text>
<text x="114.1" y="187.6">1</text>
<text x="124.6" y="187.6">2</text>
<text x="410.4" y="187.4">B</text>
<text x="6.7" y="261.7">A</text>
<text x="410.4" y="261.7">A</text>
<text x="319" y="274.2">TITLEP:ancake_Timing Assy_3 Lanes</text>
<text x="331.9" y="285.3">BSM.012.011</text>
<text x="381.2" y="285.3">1</text>
<text x="394.2" y="285">1 / 1</text>
<text x="33.7" y="291">6</text>
<text x="103.7" y="290.9">5</text>
<text x="173.7" y="290.9">4</text>
<text x="243.7" y="291">3</text>
<text x="313.7" y="291">2</text>
<text x="383.7" y="290.9">1</text>
</g>
<g font-size="4.6">
<text x="242" y="273.7">Department of</text>
<text x="242" y="278.4">Mechanical</text>
<text x="242" y="283.2">Engineering</text>
</g>
<g font-size="4.1">
<text x="134.6" y="251.1">Material:</text>
<text x="254" y="250.8">Quantity</text>
<text x="343.9" y="265.6">A3</text>
</g>
<g font-size="3.5">
<text x="134.4" y="255.6">DO NOT SCALE: IF IN DOUBT, PLEASE ASK.</text>
<text x="241" y="256">TOLERANCES UNLESS OTHERWISE STATED: LINEAR ±±0.15</text>
<text x="351.6" y="256">ANGULAR±±3°</text>
<text x="134.9" y="260.6">ALL DIMS. IN MM</text>
<text x="169.2" y="260.6">Contact Details:</text>
<text x="135.1" y="264.8">SCALE: 1 : 2</text>
<text x="241" y="266">JT</text>
<text x="319.2" y="265.5">07.03.19</text>
<text x="363" y="266">07-Mar-19</text>
<text x="317.2" y="281.2">PART No.</text>
</g>
<g font-size="2.8">
<text x="241" y="260.1">Designed by</text>
<text x="275" y="260.1">Checked by</text>
<text x="300" y="260.1">Approved by</text>
<text x="332.3" y="260">Date</text>
<text x="343.8" y="260.1">Sheet size</text>
<text x="363" y="260">Date</text>
<text x="390" y="260.1">PROJECT</text>
<text x="378.4" y="280.1">Edition</text>
<text x="396.6" y="280.1">Sheet</text>
</g>
<g font-size="2.5">
<text x="169" y="271.9">© UNIVERSITY OF BATH</text>
<text x="169" y="274.7">THIS DOCUMENT IS COPYRIGHT AND THE PROPERTY</text>
<text x="169" y="277.5">OF THE UNIVERSITY OF BATH. IT MUST NOT BE COPIED</text>
<text x="169" y="280.4">IN WHOLE OR IN PART NOR DISCLOSED TO ANY THIRD</text>
<text x="169" y="283.2">PARTY WITHOUT PRIOR PERMISION OF THE UNIVERSITY</text>
</g>
</svg>
